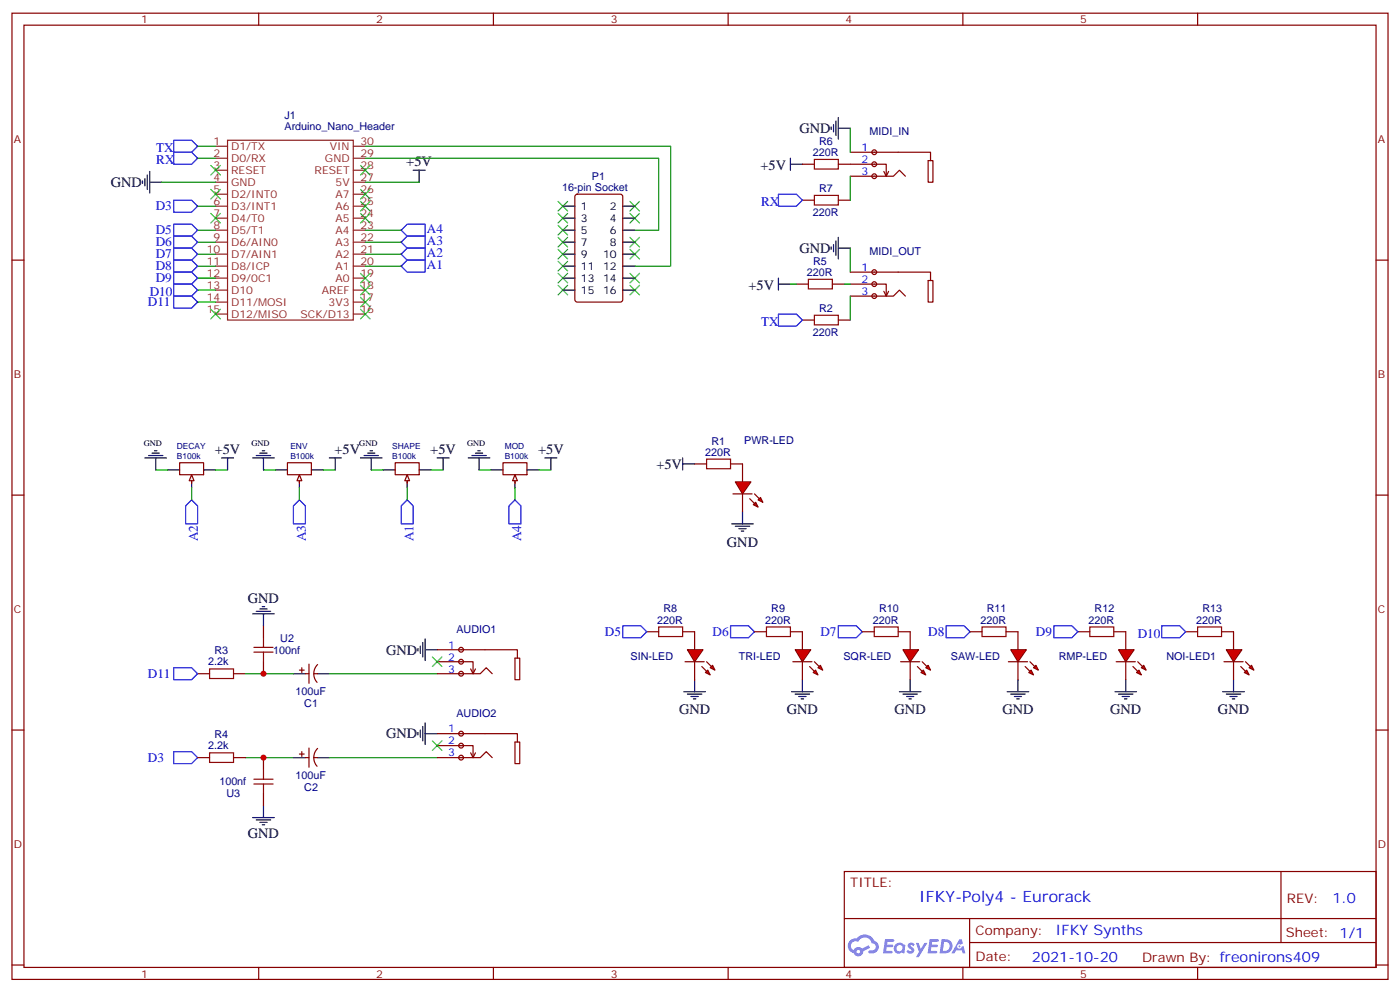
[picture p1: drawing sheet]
<svg xmlns="http://www.w3.org/2000/svg" width="412mm" height="292mm" viewBox="0 0 412 292" stroke-linecap="round" stroke-linejoin="round" font-family="sans-serif">
<g fill="none" stroke="#870000" stroke-width=".35">
<path d="M3.5 3.9h405.4v284.3h-405.4zM7.1 7.4h398.2v277.3h-398.2zM76.2 3.9v3.5M145.3 3.9v3.5M214.5 3.9v3.5M283.6 3.9v3.5M352.8 3.9v3.5M3.5 76.6h3.6M405.3 76.6h3.6M3.5 145.7h3.6M405.3 145.7h3.6M3.5 214.8h3.6"/>
<path d="M405.3 214.8h3.6M248.7 256.5h156.6v28.2h-156.6zM377.3 256.5v20.9M248.7 270.3h156.5M285.6 277.4h119.6M285.6 270.3v14.1M3.5 284h3.6M76.2 284.7v3.5M145.3 284.7v3.5M214.5 284.7v3.5M283.6 284.7v3.5M352.8 284.7v3.5"/>
<path d="M405.3 284h3.6"/>
</g>
<g fill="#5487ff">
<path d="M267.7 277.6a1.22 1.22 0 0 1 1.7 .3l-.4 .6a.47 .47 0 0 0-.3-.4 .47 .47 0 0 0-.5 .2l.1 .2a1.14 1.14 0 0 1 .8 1.8 1.14 1.14 0 0 1-1.9-.1l-.2-.1 .5-.6 .7 .4a.29 .29 0 0 0 .3-.2 .29 .29 0 0 0-.2-.3 1.04 1.04 0 0 1-.6-1.8z"/>
<path d="M260.7 276.4h2.4l.3 .2-.2 .5h-1.8l-.1 .9h1.5l.3 .4-.3 .3h-1.6l-.2 1.1 1.7 .1 .2 .3-.2 .3-2.6 .1z"/>
<path d="M273.8 276.4h2.4l.3 .2-.1 .5h-1.8l-.2 .9h1.6l.3 .4-.4 .3h-1.6l-.1 1.1 1.7 .1 .2 .3-.2 .3h-2.6z"/>
<path d="M282.6 276.4h.7l.3 1.3-.6 .3a.69 .69 0 0 0-1 .2 .69 .69 0 0 0 .4 1 .69 .69 0 0 0 .9-.6l.5-.3 .6 2.2h-.8l-.2-.8h-1.8l-.5 .8h-.8z"/>
<path d="M269.8 277.5h.8l.6 1.8 1.1-1.8h.9l-2.6 4.2h-.8l.9-1.6z"/>
<path d="M277.4 276.4l-.6 4.2h1.3a2.11 2.11 0 0 0 2.5-2.2 2.11 2.11 0 0 0-2.5-2zM278.1 277.1a1.39 1.39 0 0 1 1.7 1.5 1.39 1.39 0 0 1-1.8 1.2h-.3z"/>
<path d="M263.7 278a1.54 1.54 0 0 0-.1 2.2 1.54 1.54 0 0 0 2.2 .1l.6 .3 .3-2.3-.2-.3h-.4a1.49 1.49 0 0 0-2.4 0zM264 279a.94 .94 0 0 1 1.8 0 .94 .94 0 0 1-1.8 0z"/>
<path d="M250.4 276.8a2.18 2.18 0 0 0 1.1 3.7 1.44 1.44 0 0 0 1.6 .9 1.44 1.44 0 0 0 1.2-1.5l2-1-.5-.7-1.9 1a1.47 1.47 0 0 0-2.4 .4 1.39 1.39 0 0 1-.7-1.9 1.39 1.39 0 0 1 2-.5 2.12 2.12 0 0 1 2.2-1.3 2.12 2.12 0 0 1 1.9 1.7 1.14 1.14 0 0 1 1.1 1.4 1.14 1.14 0 0 1-1.7 .7 .43 .43 0 0 0-.5 .4 .43 .43 0 0 0 .4 .5 1.98 1.98 0 0 0 2.5-1.3 1.98 1.98 0 0 0-1.2-2.5 3.1 3.1 0 0 0-5.3-.7l-.9 .1zM252.3 280.1a.55 .55 0 0 1 1.1 0 .55 .55 0 0 1-1.1 0z"/>
<circle cx="282.6" cy="278.5" r=".26"/>
</g>
<g fill="none" stroke="#8c2424" stroke-width=".35">
<path d="M63.5 43h3.5M63.5 46.6h3.5M63.5 50.1h3.5M63.5 53.6h3.5M63.5 57.2h3.5M67 41.3h37.1v52.9h-37.1zM104.1 43h3.5M104.1 46.6h3.5M104.1 50.1h3.5M104.1 53.6h3.5M104.1 57.2h3.5M63.5 60.7h3.5"/>
<path d="M63.5 64.2h3.5M63.5 67.7h3.5M63.5 71.3h3.5M63.5 74.8h3.5M63.5 78.3h3.5M104.1 60.7h3.5M104.1 64.2h3.5M104.1 67.7h3.5M104.1 71.3h3.5M104.1 74.8h3.5M104.1 78.3h3.5M63.5 81.8h3.5"/>
<path d="M63.5 85.4h3.5M63.5 88.9h3.5M63.5 92.4h3.5M104.1 81.8h3.5M104.1 85.4h3.5M104.1 88.9h3.5M104.1 92.4h3.5"/>
</g>
<g fill="none" stroke="#000" stroke-width=".35">
<path d="M42 53.3v.7M42.7 52.6v2.1M43.4 51.5v4.2M44.1 53.6h3.5M44.1 50.4v6.4M121.7 50.1h3.5M123.5 50.1v3.5M165.8 60.7h3.5M165.8 64.2h3.5M165.8 67.7h3.5M165.8 71.3h3.5M165.8 74.8h3.5"/>
<path d="M165.8 78.3h3.5M183.4 60.7h3.6M183.4 64.2h3.6M183.4 67.7h3.6M183.4 71.3h3.6M183.4 74.8h3.6M183.4 78.3h3.6M165.8 81.8h3.5M165.8 85.4h3.5M183.4 81.8h3.6M183.4 85.4h3.6M49.4 138.3h3.5"/>
<path d="M60 138.3h3.5M56.4 140.1v3.5M75.5 179.9h4.2M76.6 179.2h2.1M77.3 178.5h.7M74.4 180.6h6.4M77.6 180.6v3.5M86.4 198.3h3.6M93.5 198.3h3.5M77.6 237.1v3.5M86.4 223h3.6M93.5 223h3.5"/>
<path d="M74.4 240.6h6.4M75.5 241.3h4.2M76.6 242h2.1M77.3 242.7h.7"/>
</g>
<g fill="none" stroke="#008700" stroke-width=".35">
<path d="M47.6 53.6h15.9M58.2 43h5.3M58.2 46.6h5.3M107.6 46.6h86.4v21.1h-7M107.6 43h90v35.3h-10.6M107.6 53.6h15.9M58.2 60.7h5.3M58.2 67.7h5.3M58.2 71.3h5.3M58.2 74.8h5.3M58.2 78.3h5.3M107.6 67.7h10.6"/>
<path d="M107.6 71.3h10.6M107.6 74.8h10.6M107.6 78.3h10.6M58.2 81.8h5.3M58.2 85.4h5.3M58.2 88.9h5.3M72.3 198.3h14.1M97 198.3h31.8M72.3 223h14.1M97 223h31.8"/>
</g>
<path d="M51.2 58.9h5.2l1.8 1.8-1.8 1.7h-5.2zM51.2 41.3h5.2l1.8 1.7-1.8 1.8h-5.2zM51.2 44.8h5.2l1.8 1.8-1.8 1.7h-5.2zM118.2 67.7l1.7-1.7h5.3v3.5h-5.3zM118.2 74.8l1.7-1.8h5.3v3.6h-5.3zM118.2 78.3l1.7-1.7h5.3v3.5h-5.3zM119.9 69.5h5.3v3.5h-5.3l-1.7-1.7zM51.2 87.1h5.2l1.8 1.8-1.8 1.8h-5.2zM51.2 196.5h5.2l1.8 1.8-1.8 1.7h-5.2zM51.2 221.2h5.2l1.8 1.8-1.8 1.7h-5.2z" fill="none" stroke="#00f" stroke-width=".35"/>
<path d="M61.7 196.8h7.1v2.9h-7.1zM74.8 191.9h5.6M74.8 190.5h5.6M77.6 187.7v2.8M77.6 191.9v2.8M61.7 221.5h7.1v2.9h-7.1zM74.8 229.3h5.6M74.8 230.7h5.6M77.6 226.5v2.8M77.6 230.7v2.8" fill="none" stroke="#a10000" stroke-width=".35"/>
<g fill="none" stroke="#870000" stroke-width=".35">
<path d="M169.6 57.4l.4-.2h12.7l.7 .4v30.6l-.4 .6-13 .1-.6-.5-.1-30.5zM52.9 136.2h7.1v3.5h-7.1zM56.4 140.4v1.8M58.2 198.3h3.5M68.8 198.3h3.5M77.6 184.1v3.6M77.6 194.7v3.6M88.2 197.2h1.4M88.9 196.5v1.4M90 198.3h1M91 195.4v5.7M92.4 198.3h1.1"/>
<path d="M93.6 195.6a3.8 3.8 0 0 0-.2 5.2M58.2 223h3.5M68.8 223h3.5M77.6 223v3.5M77.6 233.5v3.6M88.2 221.9h1.4M88.9 221.2v1.4M90 223h1M91 220.1v5.7M92.4 223h1.1M93.6 220.3a3.8 3.8 0 0 0-.2 5.2"/>
</g>
<g fill="none" stroke="#3c3" stroke-width=".35">
<path d="M62.1 48.7l2.8 2.8M64.9 48.7l-2.8 2.8M106.2 55.7l2.8 2.9M106.2 59.3l2.8 2.8M106.2 48.7l2.8 2.8M109 55.7l-2.8 2.9M109 59.3l-2.8 2.8M109 48.7l-2.8 2.8M164.4 59.3l2.8 2.8M167.2 59.3l-2.8 2.8M185.6 59.3l2.8 2.8M188.4 59.3l-2.8 2.8"/>
<path d="M164.4 66.3l2.8 2.8M164.4 76.9l2.8 2.8M164.4 62.8l2.8 2.8M164.4 73.4l2.8 2.8M164.4 69.8l2.8 2.9M167.2 66.3l-2.8 2.8M167.2 76.9l-2.8 2.8M167.2 73.4l-2.8 2.8M167.2 69.8l-2.8 2.9M167.2 62.8l-2.8 2.8M185.6 62.8l2.8 2.8M185.6 69.8l2.8 2.9"/>
<path d="M185.6 73.4l2.8 2.8M188.4 62.8l-2.8 2.8M188.4 69.8l-2.8 2.9M188.4 73.4l-2.8 2.8M106.2 80.4l2.8 2.9M106.2 84l2.8 2.8M106.2 87.5l2.8 2.8M109 80.4l-2.8 2.9M109 84l-2.8 2.8M109 87.5l-2.8 2.8M164.4 84l2.8 2.8M164.4 80.4l2.8 2.9"/>
<path d="M167.2 84l-2.8 2.8M167.2 80.4l-2.8 2.9M185.6 80.4l2.8 2.9M185.6 84l2.8 2.8M188.4 80.4l-2.8 2.9M188.4 84l-2.8 2.8"/>
</g>
<path d="M56.4 139.7l.7 1.8h-1.4z" fill="#f0f0f0" stroke="#870000" stroke-width=".35"/>
<path d="M112.9 138.3h3.5M123.5 138.3h3.5M119.9 140.1v3.5" fill="none" stroke="#000" stroke-width=".35"/>
<path d="M116.4 136.2h7.1v3.5h-7.1zM119.9 140.4v1.8" fill="none" stroke="#870000" stroke-width=".35"/>
<path d="M119.9 139.7l.7 1.8h-1.4z" fill="#f0f0f0" stroke="#870000" stroke-width=".35"/>
<path d="M81.1 138.3h3.6M91.7 138.3h3.5M88.2 140.1v3.5" fill="none" stroke="#000" stroke-width=".35"/>
<path d="M84.7 136.2h7v3.5h-7zM88.2 140.4v1.8" fill="none" stroke="#870000" stroke-width=".35"/>
<path d="M88.2 139.7l.7 1.8h-1.4z" fill="#f0f0f0" stroke="#870000" stroke-width=".35"/>
<path d="M144.6 138.3h3.6M155.2 138.3h3.5M151.7 140.1v3.5" fill="none" stroke="#000" stroke-width=".35"/>
<path d="M148.2 136.2h7v3.5h-7zM151.7 140.4v1.8" fill="none" stroke="#870000" stroke-width=".35"/>
<g fill="#f0f0f0" stroke="#870000" stroke-width=".35">
<path d="M151.7 139.7l.7 1.8h-1.4z"/>
<circle cx="135.8" cy="191.2" r=".71"/>
<circle cx="135.8" cy="194.7" r=".71"/>
<circle cx="135.8" cy="198.3" r=".71"/>
</g>
<path d="M128.8 198.3h12.7l1.7-1.8 1.8 1.8M128.8 194.7h10.5v3.6M128.8 191.2h23.6v2.5h.7v6.3h-1.4v-6.3h.7M138.6 196.8l.7 1.5 .8-1.5" fill="none" stroke="#870000" stroke-width=".35"/>
<g fill="#f0f0f0" stroke="#870000" stroke-width=".35">
<circle cx="135.8" cy="215.9" r=".71"/>
<circle cx="135.8" cy="219.4" r=".71"/>
<circle cx="135.8" cy="223" r=".71"/>
</g>
<path d="M204.6 136.5h3.5M215.2 136.5h3.5M128.8 219.4h10.5v3.6M128.8 215.9h23.6v2.5h.7v6.3h-1.4v-6.3h.7M128.8 223h12.7l1.7-1.8 1.8 1.8M138.6 221.5l.7 1.5 .8-1.5" fill="none" stroke="#870000" stroke-width=".35"/>
<path d="M123.1 190.9v.7M123.8 190.1v2.2M124.5 189.1v4.2M125.2 188v6.4M125.2 191.2h3.6M123.1 215.5v.8M123.8 214.8v2.2M124.5 213.8v4.2M125.2 215.9h3.6M125.2 212.7v6.4" fill="none" stroke="#000" stroke-width=".35"/>
<path d="M127.4 193.3l2.8 2.8M130.2 193.3l-2.8 2.8M127.4 218l2.8 2.8M130.2 218l-2.8 2.8" fill="none" stroke="#3c3" stroke-width=".35"/>
<path d="M45.9 138.3h3.5M63.5 138.3h3.5M77.6 138.3h3.5M95.2 138.3h3.6M109.4 138.3h3.5M127 138.3h3.5M141.1 138.3h3.5M158.7 138.3h3.6" fill="none" stroke="#008700" stroke-width=".35"/>
<path d="M56.4 147.1l1.8 1.8v5.3h-3.5v-5.3zM88.2 147.1l1.8 1.8v5.3h-3.6v-5.3zM119.9 147.1l1.8 1.8v5.3h-3.5v-5.3zM151.7 147.1l1.8 1.8v5.3h-3.6v-5.3z" fill="none" stroke="#00f" stroke-width=".35"/>
<path d="M208.1 135.1h7.1v2.8h-7.1z" fill="none" stroke="#a10000" stroke-width=".35"/>
<g fill="#f00" stroke="#870000" stroke-width=".35">
<path d="M216.6 141.8h4.6l-2.5 3.5z"/>
<path d="M215.9 145.3h5.6z"/>
</g>
<g fill="#870000" stroke="#870000" stroke-width=".35">
<path d="M222.2 145.3l1.5 1.5z"/>
<path d="M220.8 146.8l1.4 1.4z"/>
</g>
<g fill="#f00" stroke="#870000" stroke-width=".35">
<path d="M223.3 147.1l.7-.7 .7 1.4z"/>
<path d="M221.9 148.5l.7-.7 .7 1.4z"/>
</g>
<path d="M218.7 136.5v5.3M218.7 145.3v5.3" fill="none" stroke="#870000" stroke-width=".35"/>
<path d="M201.1 136.5h3.5M201.1 134.8v3.5M215.5 154.2h6.4M216.6 154.9h4.2M217.7 155.6h2.1M218.4 156.3h.7M218.7 150.6v3.6" fill="none" stroke="#000" stroke-width=".35"/>
<g fill="#f0f0f0" stroke="#870000" stroke-width=".35">
<circle cx="257.5" cy="44.8" r=".71"/>
<circle cx="257.5" cy="48.3" r=".71"/>
<circle cx="257.5" cy="51.9" r=".71"/>
</g>
<path d="M236.4 48.3h3.5M246.9 48.3h14.2v3.6M250.5 51.9h12.7l1.7-1.8 1.8 1.8M250.5 44.8h23.6v2.5h.7v6.3h-1.4v-6.3h.7M260.3 50.4l.8 1.5 .7-1.5" fill="none" stroke="#870000" stroke-width=".35"/>
<path d="M244.8 37.4v.7M245.5 36.7v2.1M246.2 35.6v4.3M246.9 37.7h3.6M246.9 34.6v6.3M232.8 48.3h3.6M232.8 46.6v3.5M244.8 72.7v.7M245.5 72v2.1M246.2 70.9v4.2M246.9 69.8v6.4M246.9 73h3.6" fill="none" stroke="#000" stroke-width=".35"/>
<path d="M239.9 46.9h7v2.8h-7z" fill="none" stroke="#a10000" stroke-width=".35"/>
<path d="M250.5 37.7v7.1M250.5 73v7.1" fill="none" stroke="#008700" stroke-width=".35"/>
<g fill="#f0f0f0" stroke="#870000" stroke-width=".35">
<circle cx="257.5" cy="80.1" r=".71"/>
<circle cx="257.5" cy="83.6" r=".71"/>
<circle cx="257.5" cy="87.1" r=".71"/>
</g>
<path d="M250.5 87.1h12.7l1.7-1.7 1.8 1.7M250.5 83.6h10.6v3.5M250.5 80.1h23.6v2.4h.7v6.4h-1.4v-6.4h.7M260.3 85.7l.8 1.4 .7-1.4" fill="none" stroke="#870000" stroke-width=".35"/>
<path d="M106.2 91l2.8 2.8M109 91l-2.8 2.8" fill="none" stroke="#3c3" stroke-width=".35"/>
<path d="M56.4 143.6v3.5M88.2 143.6v3.5M119.9 143.6v3.5M151.7 143.6v3.5" fill="none" stroke="#008700" stroke-width=".35"/>
<path d="M201.4 203.6h6.4M202.5 204.3h4.2M203.6 205h2.1M204.3 205.7h.7M204.6 200v3.6" fill="none" stroke="#000" stroke-width=".35"/>
<g fill="#f00" stroke="#870000" stroke-width=".35">
<path d="M202.5 191.2h4.6l-2.5 3.5z"/>
<path d="M201.8 194.7h5.6z"/>
</g>
<g fill="#870000" stroke="#870000" stroke-width=".35">
<path d="M208.1 194.7l1.4 1.4z"/>
<path d="M206.7 196.1l1.4 1.5z"/>
</g>
<g fill="#f00" stroke="#870000" stroke-width=".35">
<path d="M209.2 196.5l.7-.7 .7 1.4z"/>
<path d="M207.8 197.9l.7-.7 .7 1.4z"/>
</g>
<path d="M190.5 185.9h3.5M201.1 185.9h3.5v5.3M204.6 194.7v5.3M222.2 185.9h3.6M232.8 185.9h3.6" fill="none" stroke="#870000" stroke-width=".35"/>
<path d="M194 184.5h7.1v2.8h-7.1zM225.8 184.5h7v2.8h-7z" fill="none" stroke="#a10000" stroke-width=".35"/>
<path d="M51.2 66h5.2l1.8 1.7-1.8 1.8h-5.2zM51.2 69.5h5.2l1.8 1.8-1.8 1.7h-5.2zM51.2 73h5.2l1.8 1.8-1.8 1.8h-5.2zM51.2 76.6h5.2l1.8 1.7-1.8 1.8h-5.2zM51.2 80.1h5.2l1.8 1.7-1.8 1.8h-5.2zM51.2 83.6h5.2l1.8 1.8-1.8 1.7h-5.2zM183.4 184.1h5.3l1.8 1.8-1.8 1.8h-5.3zM215.2 184.1h5.3l1.7 1.8-1.7 1.8h-5.3z" fill="none" stroke="#00f" stroke-width=".35"/>
<g fill="#f00" stroke="#870000" stroke-width=".35">
<path d="M234.2 191.2h4.6l-2.4 3.5z"/>
<path d="M233.5 194.7h5.7z"/>
</g>
<g fill="#870000" stroke="#870000" stroke-width=".35">
<path d="M239.9 194.7l1.4 1.4z"/>
<path d="M238.5 196.1l1.4 1.5z"/>
</g>
<g fill="#f00" stroke="#870000" stroke-width=".35">
<path d="M240.9 196.5l.8-.7 .7 1.4z"/>
<path d="M239.5 197.9l.7-.7 .7 1.4z"/>
</g>
<path d="M236.4 185.9v5.3M236.4 194.7v5.3M254 185.9h3.5M264.6 185.9h3.5" fill="none" stroke="#870000" stroke-width=".35"/>
<path d="M233.2 203.6h6.3M234.2 204.3h4.3M235.3 205h2.1M236 205.7h.7M236.4 200v3.6" fill="none" stroke="#000" stroke-width=".35"/>
<path d="M246.9 184.1h5.3l1.8 1.8-1.8 1.8h-5.3z" fill="none" stroke="#00f" stroke-width=".35"/>
<path d="M257.5 184.5h7.1v2.8h-7.1z" fill="none" stroke="#a10000" stroke-width=".35"/>
<g fill="#f00" stroke="#870000" stroke-width=".35">
<path d="M266 191.2h4.6l-2.5 3.5z"/>
<path d="M265.3 194.7h5.6z"/>
</g>
<g fill="#870000" stroke="#870000" stroke-width=".35">
<path d="M271.6 194.7l1.4 1.4z"/>
<path d="M270.2 196.1l1.4 1.5z"/>
</g>
<g fill="#f00" stroke="#870000" stroke-width=".35">
<path d="M272.7 196.5l.7-.7 .7 1.4z"/>
<path d="M272 197.2l.7 1.4-1.4-.7z"/>
</g>
<path d="M268.1 185.9v5.3M268.1 194.7v5.3M285.8 185.9h3.5M296.3 185.9h3.6" fill="none" stroke="#870000" stroke-width=".35"/>
<path d="M264.9 203.6h6.4M266 204.3h4.2M267.1 205h2.1M267.8 205.7h.7M268.1 200v3.6" fill="none" stroke="#000" stroke-width=".35"/>
<path d="M278.7 184.1h5.3l1.8 1.8-1.8 1.8h-5.3z" fill="none" stroke="#00f" stroke-width=".35"/>
<path d="M289.3 184.5h7v2.8h-7z" fill="none" stroke="#a10000" stroke-width=".35"/>
<g fill="#f00" stroke="#870000" stroke-width=".35">
<path d="M297.7 191.2h4.6l-2.4 3.5z"/>
<path d="M297 194.7h5.7z"/>
</g>
<g fill="#870000" stroke="#870000" stroke-width=".35">
<path d="M303.4 194.7l1.4 1.4z"/>
<path d="M302 196.1l1.4 1.5z"/>
</g>
<g fill="#f00" stroke="#870000" stroke-width=".35">
<path d="M304.4 196.5l.8-.7 .7 1.4z"/>
<path d="M303.7 197.2l.7 1.4-1.4-.7z"/>
</g>
<path d="M299.9 185.9v5.3M299.9 194.7v5.3" fill="none" stroke="#870000" stroke-width=".35"/>
<path d="M296.7 203.6h6.3M297.7 204.3h4.3M298.8 205h2.1M299.5 205.7h.7M299.9 200v3.6M328.4 203.6h6.4M329.5 204.3h4.2M330.6 205h2.1M331.3 205.7h.7M331.6 200v3.6" fill="none" stroke="#000" stroke-width=".35"/>
<g fill="#f00" stroke="#870000" stroke-width=".35">
<path d="M329.5 191.2h4.6l-2.5 3.5z"/>
<path d="M328.8 194.7h5.6z"/>
</g>
<g fill="#870000" stroke="#870000" stroke-width=".35">
<path d="M335.1 194.7l1.4 1.4z"/>
<path d="M333.7 196.1l1.4 1.5z"/>
</g>
<g fill="#f00" stroke="#870000" stroke-width=".35">
<path d="M336.2 196.5l.7-.7 .7 1.4z"/>
<path d="M334.8 197.9l.7-.7 .7 1.4z"/>
</g>
<path d="M317.5 185.9h3.5M328.1 185.9h3.5v5.3M331.6 194.7v5.3M349.2 185.9h3.6M359.8 185.9h3.6" fill="none" stroke="#870000" stroke-width=".35"/>
<path d="M321 184.5h7.1v2.8h-7.1zM352.8 184.5h7v2.8h-7z" fill="none" stroke="#a10000" stroke-width=".35"/>
<path d="M310.4 184.1h5.3l1.8 1.8-1.8 1.8h-5.3z" fill="none" stroke="#00f" stroke-width=".35"/>
<g fill="#f00" stroke="#870000" stroke-width=".35">
<path d="M361.2 191.2h4.6l-2.4 3.5z"/>
<path d="M360.5 194.7h5.7z"/>
</g>
<g fill="#870000" stroke="#870000" stroke-width=".35">
<path d="M366.9 194.7l1.4 1.4z"/>
<path d="M365.5 196.1l1.4 1.5z"/>
</g>
<g fill="#f00" stroke="#870000" stroke-width=".35">
<path d="M367.9 196.5l.8-.7 .7 1.4z"/>
<path d="M366.5 197.9l.7-.7 .7 1.4z"/>
</g>
<path d="M236.4 58.9h3.5M246.9 58.9h3.6M234.6 83.6h3.5M236.4 94.2h3.5M245.2 83.6h3.5M246.9 94.2h3.6M363.4 185.9v5.3M363.4 194.7v5.3" fill="none" stroke="#870000" stroke-width=".35"/>
<g fill="none" stroke="#000" stroke-width=".35">
<path d="M229.3 83.6h3.5M229.3 81.8v3.6M42.7 134.8h6.3M43.7 134.1h4.3M44.8 133.3h2.1M45.5 132.6h.7M45.9 134.8v3.5M65.3 134.8h3.5M67 134.8v3.5M74.4 134.8h6.4M75.5 134.1h4.2M76.6 133.3h2.1"/>
<path d="M77.3 132.6h.7M77.6 134.8v3.5M97 134.8h3.5M98.8 134.8v3.5M106.2 134.8h6.3M107.2 134.1h4.3M108.3 133.3h2.1M109 132.6h.7M109.4 134.8v3.5M128.8 134.8h3.5M130.5 134.8v3.5M137.9 134.8h6.4"/>
<path d="M139 134.1h4.2M140.1 133.3h2.1M140.8 132.6h.7M141.1 134.8v3.5M160.5 134.8h3.5M162.3 134.8v3.5M360.2 203.6h6.3M361.2 204.3h4.3M362.3 205h2.1M363 205.7h.7M363.4 200v3.6"/>
</g>
<path d="M229.3 57.2h5.3l1.8 1.7-1.8 1.8h-5.3zM229.3 92.4h5.3l1.8 1.8-1.8 1.8h-5.3zM342.2 184.1h5.3l1.7 1.8-1.7 1.8h-5.3z" fill="none" stroke="#00f" stroke-width=".35"/>
<path d="M62.1 55.7l2.8 2.9M64.9 55.7l-2.8 2.9M62.1 62.8l2.8 2.8M64.9 62.8l-2.8 2.8M106.2 62.8l2.8 2.8M109 62.8l-2.8 2.8M62.1 91l2.8 2.8M64.9 91l-2.8 2.8" fill="none" stroke="#3c3" stroke-width=".35"/>
<path d="M239.9 57.5h7v2.8h-7zM238.1 82.2h7.1v2.8h-7.1zM239.9 92.8h7v2.8h-7z" fill="none" stroke="#a10000" stroke-width=".35"/>
<path d="M250.5 51.9v7M232.8 83.6h1.8M248.7 83.6h1.8M250.5 87.1v7.1" fill="none" stroke="#008700" stroke-width=".35"/>
<g fill="#c00">
<circle cx="77.6" cy="198.3" r=".88"/>
<circle cx="77.6" cy="223" r=".88"/>
</g>
<text font-size="4.6" fill="#00f" x="270.8" y="265.5">IFKY-Poly4 - Eurorack</text>
<g font-size="4.2">
<text x="235.5" y="39.2">GND</text>
<text x="119.7" y="49">+5V</text>
<text x="224" y="50.1">+5V</text>
<text x="32.6" y="55.1">GND</text>
<text x="235.5" y="74.4">GND</text>
<text x="220.5" y="85.4">+5V</text>
<text x="63.2" y="133.6">+5V</text>
<text x="98.5" y="133.6">+5V</text>
<text x="126.7" y="133.6">+5V</text>
<text x="158.5" y="133.6">+5V</text>
<text x="193.3" y="137.9">+5V</text>
<text x="214.1" y="160.9">GND</text>
<text x="73" y="177.4">GND</text>
<text x="113.8" y="192.6">GND</text>
<text x="200" y="210.3">GND</text>
<text x="231.8" y="210.3">GND</text>
<text x="263.5" y="210.3">GND</text>
<text x="295.3" y="210.3">GND</text>
<text x="327" y="210.3">GND</text>
<text x="358.8" y="210.3">GND</text>
<text x="113.8" y="217.3">GND</text>
<text x="73" y="246.6">GND</text>
</g>
<g font-size="4.2" fill="#00f">
<text x="392.5" y="265.7">1.0</text>
<text x="310.9" y="275.3">IFKY Synths</text>
<text x="304" y="283.1">2021-10-20</text>
</g>
<g font-size="3.9" fill="#00f">
<text x="46" y="44.8">TX</text>
<text x="46" y="48.4">RX</text>
<text x="45.9" y="61.9">D3</text>
<text x="224.2" y="60.7">RX</text>
<text x="45.9" y="69">D5</text>
<text x="125.8" y="68.5">A4</text>
<text x="125.8" y="72">A3</text>
<text x="45.9" y="72.5">D6</text>
<text x="45.9" y="76">D7</text>
<text x="125.8" y="75.5">A2</text>
<text x="45.9" y="79.6">D8</text>
<text x="45.9" y="83.1">D9</text>
<text x="125.8" y="79.1">A1</text>
<text x="44.1" y="87.1">D10</text>
<text x="43.6" y="90.1">D11</text>
<text x="224.2" y="96">TX</text>
<text x="58.3" y="159.3" transform="rotate(-90 58.3 159.3)">A2</text>
<text x="90" y="159.3" transform="rotate(-90 90 159.3)">A3</text>
<text x="121.8" y="159.3" transform="rotate(-90 121.8 159.3)">A1</text>
<text x="153.5" y="159.3" transform="rotate(-90 153.5 159.3)">A4</text>
<text x="178.2" y="187.2">D5</text>
<text x="209.9" y="187.2">D6</text>
<text x="241.7" y="187.2">D7</text>
<text x="273.4" y="187.2">D8</text>
<text x="305.2" y="187.2">D9</text>
<text x="335.1" y="187.7">D10</text>
<text x="43.6" y="199.5">D11</text>
<text x="43.6" y="224.2">D3</text>
</g>
<g font-size="3.9" fill="#800">
<text x="250.5" y="261.1">TITLE:</text>
<text x="379.1" y="265.7">REV:</text>
<text x="287.4" y="275.3">Company:</text>
<text x="378.7" y="275.9">Sheet: 1/1</text>
<text x="287.4" y="282.9">Date:</text>
<text x="336.4" y="283">Drawn By: freonirons409</text>
</g>
<g font-size="3.2" fill="#800">
<text x="41.6" y="6.9">1</text>
<text x="110.8" y="6.9">2</text>
<text x="179.9" y="6.9">3</text>
<text x="249.1" y="6.9">4</text>
<text x="318.2" y="6.9">5</text>
<text x="4.1" y="42">A</text>
<text x="405.9" y="42">A</text>
<text x="4.1" y="111.1">B</text>
<text x="405.9" y="111.1">B</text>
<text x="4.1" y="180.3">C</text>
<text x="405.9" y="180.3">C</text>
<text x="4.1" y="249.4">D</text>
<text x="405.9" y="249.4">D</text>
<text x="41.6" y="287.7">1</text>
<text x="110.8" y="287.7">2</text>
<text x="179.9" y="287.7">3</text>
<text x="249.1" y="287.7">4</text>
<text x="318.2" y="287.7">5</text>
</g>
<g font-size="3.2" fill="#000080">
<text x="83.8" y="35">J1</text>
<text x="83.8" y="38.2">Arduino_Nano_Header</text>
<text x="256.2" y="39.8">MIDI_IN</text>
<text x="239.5" y="45.9">220R</text>
<text x="241.3" y="42.7">R6</text>
<text x="174.4" y="52.9">P1</text>
<text x="165.6" y="56.1">16-pin Socket</text>
<text x="241.3" y="56.5">R7</text>
<text x="239.5" y="63.6">220R</text>
<text x="239.5" y="77.9">R5</text>
<text x="256.2" y="75.1">MIDI_OUT</text>
<text x="237.7" y="81.2">220R</text>
<text x="241.3" y="91.8">R2</text>
<text x="239.5" y="98.9">220R</text>
<text x="209.6" y="130.8">R1</text>
<text x="219.2" y="130.6">PWR-LED</text>
<text x="207.7" y="134.1">220R</text>
<text x="193.6" y="183.5">220R</text>
<text x="195.4" y="180.2">R8</text>
<text x="225.4" y="183.5">220R</text>
<text x="227.2" y="180.2">R9</text>
<text x="257.1" y="183.5">220R</text>
<text x="258.9" y="180.2">R10</text>
<text x="288.9" y="183.5">220R</text>
<text x="290.7" y="180.2">R11</text>
<text x="320.6" y="183.5">220R</text>
<text x="322.4" y="180.2">R12</text>
<text x="352.4" y="183.5">220R</text>
<text x="354.2" y="180.2">R13</text>
<text x="82.6" y="188.8">U2</text>
<text x="134.5" y="186.2">AUDIO1</text>
<text x="61.3" y="195.8">2.2k</text>
<text x="63.2" y="192.6">R3</text>
<text x="80.5" y="192.3">100nf</text>
<text x="185.8" y="194.1">SIN-LED</text>
<text x="217.6" y="194.1">TRI-LED</text>
<text x="248.5" y="194.1">SQR-LED</text>
<text x="280.1" y="194.1">SAW-LED</text>
<text x="311.9" y="194.1">RMP-LED</text>
<text x="343.6" y="194.1">NOI-LED1</text>
<text x="87.1" y="204.7">100uF</text>
<text x="89.6" y="208.2">C1</text>
<text x="134.5" y="210.9">AUDIO2</text>
<text x="61.3" y="220.5">2.2k</text>
<text x="63.2" y="217.3">R4</text>
<text x="64.6" y="231.2">100nf</text>
<text x="87.1" y="229.3">100uF</text>
<text x="89.6" y="232.9">C2</text>
<text x="66.7" y="234.7">U3</text>
</g>
<g font-size="3.2" fill="#8d2323">
<text x="62.9" y="42.7">1</text>
<text x="62.9" y="46.2">2</text>
<text x="68.1" y="44.1">D1/TX</text>
<text x="68.1" y="47.6">D0/RX</text>
<text x="95.7" y="47.6">GND</text>
<text x="97.1" y="44.1">VIN</text>
<text x="106.2" y="42.7">30</text>
<text x="106.2" y="46.2">29</text>
<text x="62.9" y="49.7">3</text>
<text x="62.9" y="53.3">4</text>
<text x="68.1" y="51.2">RESET</text>
<text x="92.7" y="51.2">RESET</text>
<text x="106.2" y="53.3">27</text>
<text x="106.2" y="49.7">28</text>
<text x="62.9" y="56.8">5</text>
<text x="68.1" y="54.7">GND</text>
<text x="68.1" y="58.2">D2/INT0</text>
<text x="98.8" y="58.2">A7</text>
<text x="98.8" y="54.7">5V</text>
<text x="106.2" y="56.8">26</text>
<text x="62.9" y="60.3">6</text>
<text x="62.9" y="63.9">7</text>
<text x="68.1" y="61.7">D3/INT1</text>
<text x="68.1" y="65.3">D4/T0</text>
<text x="98.8" y="65.3">A5</text>
<text x="98.8" y="61.7">A6</text>
<text x="106.2" y="63.9">24</text>
<text x="106.2" y="60.3">25</text>
<text x="62.9" y="67.4">8</text>
<text x="62.9" y="70.9">9</text>
<text x="68.1" y="68.8">D5/T1</text>
<text x="98.8" y="68.8">A4</text>
<text x="106.2" y="70.9">22</text>
<text x="106.2" y="67.4">23</text>
<text x="60.9" y="74.4">10</text>
<text x="60.9" y="78">11</text>
<text x="68.1" y="72.3">D6/AIN0</text>
<text x="68.1" y="75.8">D7/AIN1</text>
<text x="98.8" y="75.8">A2</text>
<text x="98.8" y="72.3">A3</text>
<text x="106.2" y="78">20</text>
<text x="106.2" y="74.4">21</text>
<text x="60.9" y="81.5">12</text>
<text x="68.1" y="79.4">D8/ICP</text>
<text x="68.1" y="82.9">D9/0C1</text>
<text x="98.8" y="79.4">A1</text>
<text x="98.8" y="82.9">A0</text>
<text x="106.2" y="81.5">19</text>
<text x="60.9" y="85">13</text>
<text x="60.9" y="88.5">14</text>
<text x="68.1" y="86.4">D10</text>
<text x="68.1" y="90">D11/MOSI</text>
<text x="94.8" y="86.4">AREF</text>
<text x="96.8" y="90">3V3</text>
<text x="106.2" y="88.5">17</text>
<text x="106.2" y="85">18</text>
<text x="60.9" y="92.1">15</text>
<text x="68.1" y="93.5">D12/MISO</text>
<text x="88.5" y="93.5">SCK/D13</text>
<text x="106.2" y="92.1">16</text>
</g>
<g font-size="3.2" fill="#00f">
<text x="253.7" y="44.4">1</text>
<text x="253.7" y="48">2</text>
<text x="253.7" y="51.5">3</text>
<text x="253.7" y="79.7">1</text>
<text x="253.7" y="83.3">2</text>
<text x="253.7" y="86.8">3</text>
<text x="132" y="190.9">1</text>
<text x="132" y="194.4">2</text>
<text x="132" y="197.9">3</text>
<text x="132" y="215.5">1</text>
<text x="132" y="219.1">2</text>
<text x="132" y="222.6">3</text>
</g>
<g font-size="3.2">
<text x="171.1" y="61.7">1</text>
<text x="171.1" y="65.3">3</text>
<text x="179.7" y="61.7">2</text>
<text x="179.7" y="65.3">4</text>
<text x="171.1" y="68.8">5</text>
<text x="179.7" y="68.8">6</text>
<text x="171.1" y="72.3">7</text>
<text x="171.1" y="75.8">9</text>
<text x="177.6" y="75.8">10</text>
<text x="179.7" y="72.3">8</text>
<text x="171.1" y="79.4">11</text>
<text x="171.1" y="82.9">13</text>
<text x="177.6" y="79.4">12</text>
<text x="177.6" y="82.9">14</text>
<text x="171.1" y="86.4">15</text>
<text x="177.6" y="86.4">16</text>
</g>
<g font-size="2.5">
<text x="42.3" y="131.2">GND</text>
<text x="74.1" y="131.2">GND</text>
<text x="105.8" y="131.2">GND</text>
<text x="137.6" y="131.2">GND</text>
</g>
<g font-size="2.5" fill="#000080">
<text x="52.1" y="135.1">B100k</text>
<text x="52.1" y="132.1">DECAY</text>
<text x="85.5" y="135.1">B100k</text>
<text x="85.5" y="132.1">ENV</text>
<text x="115.6" y="135.1">B100k</text>
<text x="115.6" y="132.1">SHAPE</text>
<text x="148.7" y="135.1">B100k</text>
<text x="148.7" y="132.1">MOD</text>
</g>
</svg>
